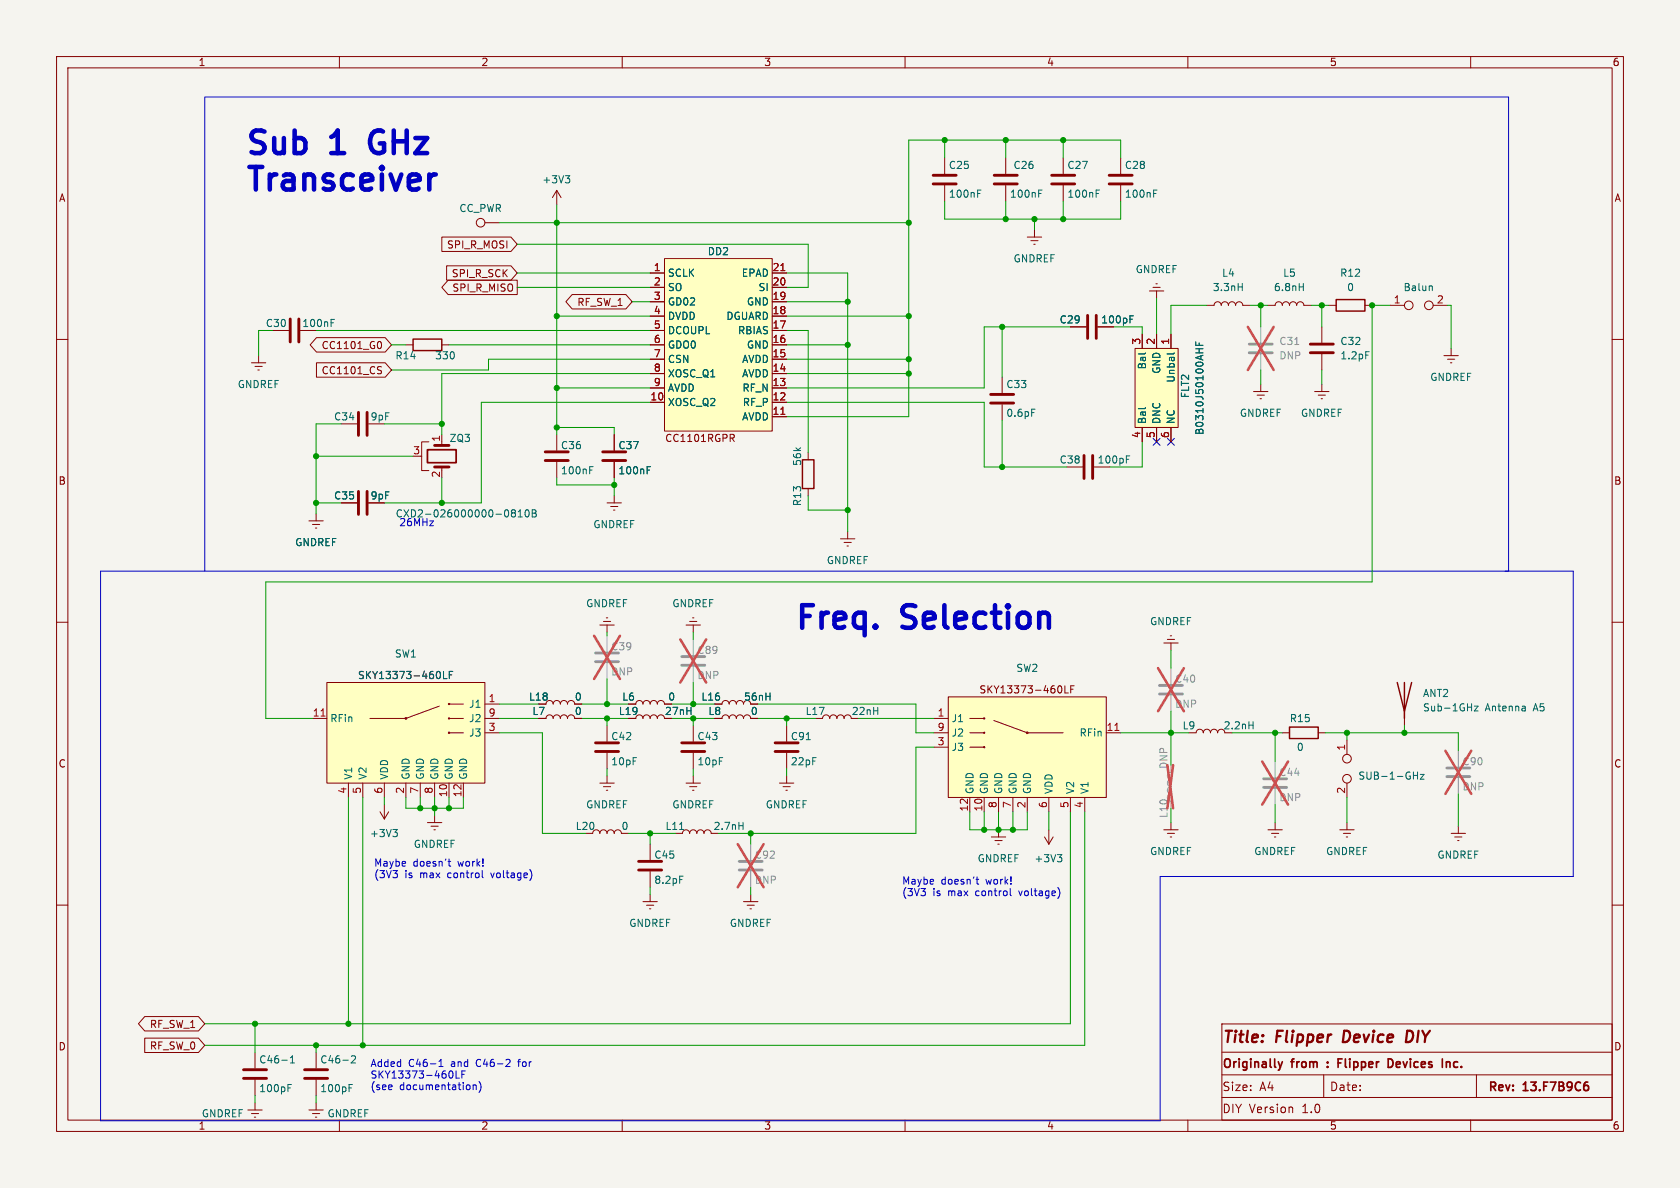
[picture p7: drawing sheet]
<svg xmlns="http://www.w3.org/2000/svg" width="297mm" height="210mm" viewBox="0 0 297 210" stroke-linecap="round" stroke-linejoin="round" font-family="sans-serif">
<path d="M0 0h297v210h-297z" fill="#f5f4ef" stroke="#f5f4ef" stroke-width=".18"/>
<g fill="none" stroke="#840000" stroke-width=".18">
<path d="M10 10h277v190h-277zM12 12h273v186h-273zM60 10v2M110 10v2M160 10v2M210 10v2M260 10v2M167 27.9v2.8M167 32.8v2.8M10 60h2M285 60h2M142.9 80v1.3"/>
<path d="M142.9 86.4v1.2M148.6 95.3h2.5M149.2 95.9h1.3M149.7 96.5h.3M149.9 94v1.3M10 110h2M285 110h2M106 138.4h2.6M106.7 139.1h1.2M107.2 139.7h.2M107.3 128.3v2.8M107.3 133.1v2.8"/>
<path d="M107.3 137.2v1.2M137.8 138.4h2.5M138.4 139.1h1.3M138.9 139.7h.3M139.1 137.2v1.2M10 160h2M67.2 143.5l.7 1.3M67.9 142.2v2.6M68.7 143.5l-.8 1.3M104.8 147.3a.64 .64 0 0 1 .6-.6 .64 .64 0 0 1 .6 .6 .64 .64 0 0 1 .7-.6 .64 .64 0 0 1 .6 .6 .64 .64 0 0 1 .6-.6 .64 .64 0 0 1 .7 .6 .64 .64 0 0 1 .6-.6 .64 .64 0 0 1 .7 .6M113.7 159.4h2.5M114.9 149.2v2.8"/>
<path d="M114.9 154.1v2.7M114.9 158.1v1.3M175.3 148h2.5M175.9 148.6h1.3M176.4 149.2h.3M176.5 146.7v1.3M184.7 148l.7 1.2M185.4 146.7v2.5M186.2 148l-.8 1.2M285 160h2M114.3 160h1.3M114.8 160.7h.3"/>
<path d="M60 198v2M110 198v2M160 198v2M210 198v2M216 181h69v17h-69zM216 186h69M216 190h69M216 194h69M228.5 195.8v.9M234 190v4M260 198v2M261 190v4"/>
</g>
<path d="M226 187.7l.3 1M226.3 188.7l-.1 .3M226.7 187.7l-.4 1M234.7 188.5v.2M234.7 187.8v.1M236.6 187.9h.5M237.3 187.2h-.7v1.5M245.4 187.2a.76 .76 0 0 1 .9 .7 .76 .76 0 0 1-.9 .8M255.8 187.8h.5v.9M280.7 191.9l.1 .2-.1 .6" fill="none" stroke="#840000" stroke-width=".3"/>
<path d="M237.6 182.2l-.2 2h.5M249.5 182.3l-.7-.1-.3 2h.5l.5-.3" fill="none" stroke="#840000" stroke-width=".4"/>
<path d="M172.8 34.2h.5M172.8 33.6h.6M69.5 146.6h.7l-.4 .5M70 147.1l.2 .3v.3l-.2 .2M120.2 154.9h.6M186.9 151.1h.8l-.4 .5M187.5 151.6l.2 .2v.3l-.2 .2" fill="none" stroke="#006464" stroke-width=".18"/>
<path d="M165 32.5h4M165 31h4M105.3 132.8h4M105.3 131.3h4M112.9 153.8h4.1M112.9 152.3h4.1" fill="none" stroke="#840000" stroke-width=".51"/>
<path d="M141.9 81.3h2v5.1h-2z" fill="none" stroke="#840000" stroke-width=".25"/>
<path d="M57.8 120.7h27.9v17.7h-27.9z" fill="#ffffc2"/>
<g fill="none" stroke="#840000" stroke-width=".18">
<path d="M77.8 118.9v.8M78.4 118.7v1.3h.6M79.4 119.3h.5M80 118.7h-.6v1.3M55.2 127h2.6M57.8 120.7h27.9v17.7h-27.9zM61.6 138.4v2.6M64.1 138.4v2.6M67.9 138.4v2.6M71.8 138.4v2.6M74.3 138.4v2.6M76.8 138.4v2.6"/>
<path d="M77.7 124.8l-5.9 2.2h-6.4M79.4 127h2.5M79.4 129.5h2.5M79.4 124.5h2.5M79.4 138.4v2.6M81.9 138.4v2.6M85.7 127h2.6M85.7 129.5h2.6M85.7 124.5h2.6M139.1 128.3v2.8M139.1 133.1v2.8M145.4 127a.64 .64 0 0 1 .6-.6 .64 .64 0 0 1 .7 .6 .64 .64 0 0 1 .6-.6 .64 .64 0 0 1 .7 .6 .64 .64 0 0 1 .6-.6 .64 .64 0 0 1 .6 .6 .64 .64 0 0 1 .7-.6 .64 .64 0 0 1 .6 .6"/>
<circle cx="71.8" cy="127" r=".16"/>
<circle cx="79.4" cy="129.5" r=".12"/>
<circle cx="79.4" cy="124.5" r=".12"/>
<circle cx="79.4" cy="127" r=".11"/>
</g>
<path d="M56.8 126.6h.7" fill="none" stroke="#a90000" stroke-width=".18"/>
<path d="M77.8 118.9v.8M78.4 118.7v1.3h.6M79.4 119.3h.5M80 118.7h-.6v1.3M142.5 130.8h.8" fill="none" stroke="#006464" stroke-width=".18"/>
<path d="M137 132.8h4.1M137 131.3h4.1" fill="none" stroke="#840000" stroke-width=".51"/>
<path d="M167.6 123.2h28v17.8h-28z" fill="#ffffc2"/>
<g fill="none" stroke="#840000" stroke-width=".18">
<path d="M98.4 33.7l-.7 1.2M98.4 33.7v2.5M98.4 33.7l.8 1.2M177.8 27.9v2.8M177.8 32.8v2.8M188 27.9v2.8M188 32.8v2.8M198.1 27.9v2.8M198.1 32.8v2.8M181.6 41.9h2.5M182.2 42.5h1.3M182.8 43.2h.2"/>
<path d="M182.9 40.6v1.3M189.2 57.8h2.8M194.1 57.8h2.7M203.2 51.4h2.5M203.8 50.8h1.3M204.3 50.2h.3M204.5 51.4v1.3M213.4 54h1.2a.64 .64 0 0 1 .7-.7 .64 .64 0 0 1 .6 .7 .64 .64 0 0 1 .6-.7 .64 .64 0 0 1 .7 .7 .64 .64 0 0 1 .6-.7 .64 .64 0 0 1 .6 .7 .64 .64 0 0 1 .7-.7 .64 .64 0 0 1 .6 .7h1.3M233.7 57.8v2.8M44.4 64.1h2.6M45.1 64.8h1.3M45.6 65.4h.2"/>
<path d="M45.7 62.9v1.2M60.3 74.9h2.8M75.8 78.1h-1.3v5.1h1.3M78.1 76.8v1.9M98.4 76.8v2.8M108.6 76.8v2.8M177.2 66.7v2.8M177.2 71.5v2.8M221.6 69.2h2.6M222.2 69.9h1.3M222.8 70.5h.2M222.9 67.9v1.3"/>
<path d="M232.4 69.2h2.5M233 69.9h1.3M233.6 70.5h.2M233.7 62.6v2.8M233.7 67.9v1.3M54.6 92.1h2.5M55.2 92.7h1.3M55.8 93.3h.2M55.9 90.8v1.3M60.3 88.9h2.8M74.3 80.6h.2M78.1 82.6v.6"/>
<path d="M98.4 81.7v2.8M107.3 88.9h2.6M107.9 89.5h1.3M108.5 90.2h.2M108.6 81.7v2.8M108.6 87.6v1.3M106 110.5h2.6M106.7 109.9h1.2M107.2 109.2h.2M107.3 110.5v1.3M121.3 110.5h2.5M121.9 109.9h1.3"/>
<path d="M122.4 109.2h.3M122.6 110.5v1.3M96.5 127a.64 .64 0 0 1 .7-.6 .64 .64 0 0 1 .6 .6 .64 .64 0 0 1 .6-.6 .64 .64 0 0 1 .7 .6 .64 .64 0 0 1 .6-.6 .64 .64 0 0 1 .6 .6 .64 .64 0 0 1 .7-.6 .64 .64 0 0 1 .6 .6M96.5 124.5a.64 .64 0 0 1 .7-.7 .64 .64 0 0 1 .6 .7 .64 .64 0 0 1 .6-.7 .64 .64 0 0 1 .7 .7 .64 .64 0 0 1 .6-.7 .64 .64 0 0 1 .6 .7 .64 .64 0 0 1 .7-.7 .64 .64 0 0 1 .6 .7M112.4 124.5a.64 .64 0 0 1 .6-.7 .64 .64 0 0 1 .7 .7 .64 .64 0 0 1 .6-.7 .64 .64 0 0 1 .6 .7 .64 .64 0 0 1 .7-.7 .64 .64 0 0 1 .6 .7 .64 .64 0 0 1 .6-.7 .64 .64 0 0 1 .7 .7h1.2M112.4 127a.64 .64 0 0 1 .6-.6 .64 .64 0 0 1 .7 .6 .64 .64 0 0 1 .6-.6 .64 .64 0 0 1 .6 .6 .64 .64 0 0 1 .7-.6 .64 .64 0 0 1 .6 .6 .64 .64 0 0 1 .6-.6 .64 .64 0 0 1 .7 .6M121.3 138.4h2.5M121.9 139.1h1.3M122.4 139.7h.3M122.6 128.3v2.8M122.6 133.1v2.8M122.6 137.2v1.2"/>
<path d="M126.4 124.5h1.2a.64 .64 0 0 1 .7-.7 .64 .64 0 0 1 .6 .7 .64 .64 0 0 1 .6-.7 .64 .64 0 0 1 .7 .7 .64 .64 0 0 1 .6-.7 .64 .64 0 0 1 .6 .7M127.6 127a.64 .64 0 0 1 .7-.6 .64 .64 0 0 1 .6 .6 .64 .64 0 0 1 .6-.6 .64 .64 0 0 1 .7 .6 .64 .64 0 0 1 .6-.6 .64 .64 0 0 1 .6 .6 .64 .64 0 0 1 .7-.6 .64 .64 0 0 1 .6 .6M165.1 129.5h2.5M165.1 132.1h2.5M165.1 127h2.5M167.6 123.2h28v17.8h-28zM171.4 129.5h2.6M171.4 132.1h2.6M171.4 127h2.6M175.7 127.4l5.9 2.1h6.4M187.7 121.5v.8M188.3 121.2v1.3h.6"/>
<path d="M189.3 121.8h.4M189.9 121.2h-.6v1.3M195.6 129.5h2.5M75.6 145.4h2.5M76.2 146.1h1.3M76.7 146.7h.3M76.8 144.1v1.3M120.6 147.3a.64 .64 0 0 1 .7-.6 .64 .64 0 0 1 .6 .6 .64 .64 0 0 1 .7-.6 .64 .64 0 0 1 .6 .6 .64 .64 0 0 1 .6-.6 .64 .64 0 0 1 .7 .6 .64 .64 0 0 1 .6-.6 .64 .64 0 0 1 .6 .6M131.4 159.4h2.6M132.7 158.1v1.3M171.4 141v2.5M174 141v2.5"/>
<path d="M176.5 141v2.5M179.1 141v2.5M181.6 141v2.5M185.4 141v2.5M189.2 141v2.5M191.8 141v2.5M205.7 146.7h2.6M206.4 147.3h1.2M206.9 148h.2M207 145.4v1.3M132.1 160h1.2M132.6 160.7h.2"/>
<path d="M43.8 196.2h2.6M44.4 196.9h1.3M45 197.5h.2M45.1 186.1v2.7M45.1 190.9v2.8M45.1 194.9v1.3M54.6 196.2h2.5M55.2 196.9h1.3M55.8 197.5h.2M55.9 186.1v2.7M55.9 190.9v2.8M55.9 194.9v1.3"/>
<circle cx="174" cy="127" r=".12"/>
<circle cx="174" cy="132.1" r=".12"/>
<circle cx="174" cy="129.5" r=".11"/>
<circle cx="181.6" cy="129.5" r=".16"/>
</g>
<path d="M197.1 129.1h.7" fill="none" stroke="#a90000" stroke-width=".18"/>
<g fill="none" stroke="#840000" stroke-width=".51">
<path d="M175.8 32.5h4M175.8 31h4M185.9 32.5h4.1M185.9 31h4.1M196.1 32.5h4.1M196.1 31h4.1M192.3 55.8v4M193.8 55.8v4M63.4 72.9v4.1M64.9 72.9v4.1M76.8 78.7h2.6M96.4 79.9h4.1"/>
<path d="M106.6 79.9h4M175.1 71.2h4.1M175.1 69.7h4.1M231.6 62.4h4.1M231.6 60.8h4.1M63.4 86.9v4M64.9 86.9v4M76.8 82.6h2.6M96.4 81.4h4.1M106.6 81.4h4M120.5 132.8h4.1M120.5 131.3h4.1"/>
<path d="M43.1 190.6h4M43.1 189.1h4M53.8 190.6h4.1M53.8 189.1h4.1"/>
</g>
<g fill="none" stroke="#006464" stroke-width=".18">
<path d="M99.9 31.1h.8l-.4 .4M100.5 31.5l.2 .3v.3l-.2 .2M183.6 34.2h.4M183.6 33.6h.6M193.8 34.2h.4M193.8 33.6h.6M203.9 34.2h.5M203.9 33.6h.7M199.8 56.4h.4M199.8 55.8h.6M218.9 50.7h.7M219.6 50.1v1.3"/>
<path d="M182.4 72.3h.6M241.4 62.2h.6M90.6 90.7l-.2-.3 .2-.3h.3l.2 .3-.2 .3M90.6 90.7l-.2 .2 .1 .4 .1 .1 .4-.1 .1-.2v-.2l-.2-.2M90.6 90.7h.3M91.6 91.4h.7M91.6 90.5l.4-.4v1.3M92.9 90.2l.2-.1a.68 .68 0 0 1 .5 .6 .68 .68 0 0 1-.5 .7l-.2-.1-.1-.4zM94.1 90.1h.4l.3 .3-.3 .3 .3 .1v.3l-.2 .3h-.5zM94.1 90.7h.4M104.3 83.1h.4M104.3 82.5h.6"/>
<path d="M114.4 83.1h.4M114.4 82.5h.6M120.1 146.6h.8M130.6 146h.8M131.4 145.4v1.2M50.9 192.3h.4M50.9 191.7h.6M51.3 187.9h.8M51.3 187l.4-.4v1.3M61.7 192.3h.4M61.7 191.7h.6M62.1 186.8l.5-.2 .3 .4-.8 .9h.8"/>
</g>
<path d="M220.9 62.4h4M220.9 60.8h4M105.3 117h4M105.3 115.4h4M120.5 117.6h4.1M120.5 116.1h4.1M130.7 153.8h4M130.7 152.3h4" fill="none" stroke="#9c9b98" stroke-width=".51"/>
<path d="M222.9 57.8v2.8M222.9 62.6v2.8M107.3 112.4v2.8M107.3 117.2v2.8M122.6 113v2.8M122.6 117.9v2.8M132.7 149.2v2.8M132.7 154.1v2.7" fill="none" stroke="#9c9b98" stroke-width=".18"/>
<path d="M228.9 60.9h.7" fill="none" stroke="#939391" stroke-width=".18"/>
<path d="M220.6 57.8l4.6 7.6M225.2 57.8l-4.6 7.6M105 112.4l4.6 7.6M109.6 112.4l-4.6 7.6M120.3 113l4.5 7.7M124.8 113l-4.5 7.7M130.4 149.2l4.6 7.6M135 149.2l-4.6 7.6" fill="none" stroke="#e65255" stroke-width=".46"/>
<path d="M75.6 79.5h5v2.3h-5z" fill="none" stroke="#840000" stroke-width=".3"/>
<path d="M117.5 45.7h19v30.5h-19z" fill="#ffffc2"/>
<g fill="none" stroke="#840000" stroke-width=".18">
<path d="M48.3 58.4h2.8M114.9 48.3h2.6M114.9 58.4h2.6M114.9 55.9h2.6M114.9 53.3h2.6M114.9 50.8h2.6M117.5 45.7h19v30.5h-19zM136.5 48.3h2.6M136.5 58.4h2.6M136.5 55.9h2.6M136.5 53.3h2.6M136.5 50.8h2.6"/>
<path d="M224.2 54h1.2a.64 .64 0 0 1 .7-.7 .64 .64 0 0 1 .6 .7 .64 .64 0 0 1 .6-.7 .64 .64 0 0 1 .7 .7 .64 .64 0 0 1 .6-.7 .64 .64 0 0 1 .6 .7 .64 .64 0 0 1 .7-.7 .64 .64 0 0 1 .6 .7h1.3M234.9 54h1.3M241.3 54h1.3M245.7 54h2.6M253.4 54h2.5M114.9 71.1h2.6M114.9 68.6h2.6M114.9 66h2.6M114.9 63.5h2.6M114.9 61h2.6M129.4 77.4l.4 .6M129.6 76.8l.2 .2v.3l-.2 .1"/>
<path d="M136.5 71.1h2.6M136.5 73.7h2.6M136.5 68.6h2.6M136.5 66h2.6M136.5 63.5h2.6M136.5 61h2.6M255.3 62.9h2.5M255.9 63.5h1.3M256.4 64.1h.3M256.5 61.6v1.3M205.7 113.7h2.6M206.4 113h1.2"/>
<path d="M206.9 112.4h.2M207 113.7v1.2M226.7 129.5h1.3M233 129.5h1.3M248.3 125.7v2.6M224.2 146.7h2.5M224.8 147.3h1.3M225.3 148h.3M225.4 145.4v1.3M236.9 146.7h2.5M237.5 147.3h1.3M238 148h.3"/>
<path d="M238.1 145.4v1.3M256.5 147.3h2.6M257.2 148h1.2M257.7 148.6h.2M257.8 146.1v1.2"/>
<circle cx="249" cy="54" r=".76"/>
<circle cx="252.6" cy="54" r=".76"/>
</g>
<path d="M138 47.8h.8M138 73.2h.8" fill="none" stroke="#a90000" stroke-width=".18"/>
<path d="M223.4 139.2h4.1M223.4 137.7h4.1M255.8 137.3h4M255.8 135.8h4" fill="none" stroke="#9c9b98" stroke-width=".51"/>
<path d="M225.4 134.6v2.8M225.4 139.4v2.8M257.8 132.7v2.8M257.8 137.5v2.8" fill="none" stroke="#9c9b98" stroke-width=".18"/>
<path d="M223.1 134.6l4.6 7.6M227.7 134.6l-4.6 7.6M255.5 132.7l4.6 7.6M260.1 132.7l-4.6 7.6" fill="none" stroke="#e65255" stroke-width=".46"/>
<path d="M236.2 53h5.1v2h-5.1zM228 128.5h5v2.1h-5zM247 120.7l1.3 5 1.3-5M248.3 120.7v6.3" fill="none" stroke="#840000" stroke-width=".25"/>
<path d="M58.5 57.1h.5M58.5 56.5h.6M229.7 50.7h.7M230.4 50.1v1.3M253 50.5l.2 .2v.7M260.6 124.8h.7l-.7 .9h.7" fill="none" stroke="#006464" stroke-width=".18"/>
<path d="M51.3 56.4v4.1M52.8 56.4v4.1" fill="none" stroke="#840000" stroke-width=".51"/>
<path d="M200.7 61.6h7.6v14h-7.6z" fill="#ffffc2"/>
<g fill="none" stroke="#840000" stroke-width=".18">
<path d="M85.7 39.4h2.6M55.9 59.7h12.2l1.1 1.3-1.1 1.2h-12.2l-1.1-1.2zM78.1 41.9h12.2l1.1 1.3-1.1 1.3h-12.2zM79 47h11.3l1.1 1.3-1.1 1.2h-11.3zM79.2 49.5h12.2v2.6h-12.2l-1.1-1.3zM101.2 52.1h9.4l1.2 1.2-1.2 1.3h-9.4l-1.2-1.3zM114.9 48.3h2.6M114.9 58.4h2.6M114.9 55.9h2.6M114.9 53.3h2.6M114.9 50.8h2.6M136.5 48.3h2.6"/>
<path d="M136.5 58.4h2.6M136.5 55.9h2.6M136.5 53.3h2.6M136.5 50.8h2.6M189.2 57.8h2.8M194.1 57.8h2.7M201.9 59.1v2.5M204.5 59.1v2.5M207 59.1v2.5M55.9 64.1h12.2l1.1 1.3-1.1 1.3h-12.2zM67 64.8l.4 .1M67 60.4a.68 .68 0 0 1 .5 .6 .68 .68 0 0 1-.5 .6"/>
<path d="M67.2 65.5l.2 .2-.2 .4M71.8 61h1.2M78.1 61h1.3M108.6 76.8v2.8M114.9 61h2.6M114.9 71.1h2.6M114.9 68.6h2.6M114.9 66h2.6M114.9 63.5h2.6M136.5 61h2.6M136.5 71.1h2.6M136.5 73.7h2.6"/>
<path d="M136.5 68.6h2.6M136.5 66h2.6M136.5 63.5h2.6M200.7 61.6h7.6v14h-7.6zM201.9 75.6v2.5M204.5 75.6v2.5M207 75.6v2.5M60.3 88.9h2.8M108.6 81.7v2.8M188.6 82.6h2.8M193.4 82.6h2.8M117.5 124.5h1.2"/>
<path d="M126.4 124.5h1.2M211.5 129.5a.64 .64 0 0 1 .6-.6 .64 .64 0 0 1 .6 .6 .64 .64 0 0 1 .7-.6 .64 .64 0 0 1 .6 .6 .64 .64 0 0 1 .6-.6 .64 .64 0 0 1 .7 .6 .64 .64 0 0 1 .6-.6 .64 .64 0 0 1 .6 .6M238.1 130.8v2.6M238.1 138.4v2.6M25.6 179.7h9.5l1.1 1.3-1.1 1.2h-9.5l-1.1-1.2zM25.6 183.5h9.5l1.1 1.3-1.1 1.3h-9.5z"/>
<circle cx="85" cy="39.4" r=".76"/>
<circle cx="238.1" cy="134.1" r=".76"/>
<circle cx="238.1" cy="137.7" r=".76"/>
</g>
<g fill="none" stroke="#006464" stroke-width=".18">
<path d="M199.8 56.4h.4M199.8 55.8h.6M207.6 62.4l-.2 .2h-1.1M211.4 61.7h1.3M211.4 60.4v.7h1.3M212 60.6v.5M212 61.7v.7M114.4 83.1h.4M114.4 82.5h.6M199.1 81.2h.5M199.1 80.6h.6M220.8 128.2h.7"/>
<path d="M221.5 127.6v1.2M249.9 137.1h.7M250.6 136.5v1.2M251.1 136.9h.7l-.7 .8h.7"/>
</g>
<path d="M191.6 80.5v4.1M193.2 80.5v4.1" fill="none" stroke="#840000" stroke-width=".51"/>
<path d="M205 122.7h4M205 121.2h4" fill="none" stroke="#9c9b98" stroke-width=".51"/>
<path d="M207 118.1v2.8M207 135.3v1.2a.63 .63 0 0 0-.6 .7 .63 .63 0 0 0 .6 .6 .63 .63 0 0 0-.6 .6 .63 .63 0 0 0 .6 .7 .63 .63 0 0 0-.6 .6 .63 .63 0 0 0 .6 .6 .63 .63 0 0 0-.6 .7 .63 .63 0 0 0 .6 .6M207 122.9v2.8" fill="none" stroke="#9c9b98" stroke-width=".18"/>
<path d="M204.7 118.1l4.6 7.6M209.3 118.1l-4.6 7.6M206.4 135.3l1 7.6M207.4 135.3l-1 7.6" fill="none" stroke="#e65255" stroke-width=".46"/>
<path d="M73 59.9h5.1v2.1h-5.1z" fill="none" stroke="#840000" stroke-width=".25"/>
<g fill="none" stroke="#0000c2" stroke-width=".18">
<path d="M36.2 17.1h230.5v83.9h-230.5zM36.2 101h-18.4v97.1h187.3v-43.2h73v-53.9h-12M79.2 152.3h.5M79.4 151.8v1.1l.3 .2M85.3 153.9v1.1l.1 .2M172.5 155.4h.5M172.7 155v1.1l.3 .2M178.6 157.1v1.1l.2 .1M77.6 188.5h.7M77.6 187.6l.4-.3v1.2M80 189.6v.7M80.6 189.3v1.3h.6"/>
<path d="M81.7 189.9h.4M81.7 189.3v1.3M83.6 191.8v.8M83.6 191.9l.2-.1h.3l.1 .8M84.7 191.2a1.46 1.46 0 0 1 0 1.9M89.6 187.3h.5l.1 .3-.8 .9h.8"/>
</g>
<path d="M65.8 23.6a2.78 2.78 0 0 0 0 2.9M77 30.8h-.3l-.4 .2" fill="none" stroke="#0000c2" stroke-width=".8"/>
<g fill="none" stroke="#009600" stroke-width=".18">
<path d="M88.3 39.4h72.4M98.4 36.2v40.6M167 35.6v3.1h31.1v-3.1M167 24.8v3.1M177.8 24.8v3.1M177.8 35.6v3.1M182.9 38.7v1.9M188 24.8v3.1M188 35.6v3.1M198.1 27.9v-3.1h-37.4v48.9h-21.6M48.3 58.4h-2.6v4.5M55.9 58.4h59"/>
<path d="M91.4 43.2h51.5v7.6h-3.8M91.4 48.3h23.5M91.4 50.8h23.5M98.4 55.9h16.5M111.8 53.3h3.1M139.1 55.9h21.6M139.1 48.3h10.8v45.7M139.1 58.4h3.8v21.6M139.1 53.3h10.8M177.2 57.8v8.9M189.2 57.8h-15.2v10.8h-34.9M196.8 57.8h5.1v1.3"/>
<path d="M204.5 52.7v6.4M213.4 54h-6.4v5.1M221 54h3.2M222.9 54v3.8M231.8 54h3.1M233.7 54v3.8M245.7 54h-3.1v48.9h-195.6v24.1h8.2M255.9 54h.6v7.6M60.3 74.9h-4.4v15.9M67.9 74.9h10.2M69.2 61h2.6M79.4 61h35.5"/>
<path d="M98.4 75.6h10.2v1.2M98.4 68.6h16.5M114.9 71.1h-29.8v17.8h-17.2M114.9 66h-36.8v10.8M114.9 63.5h-28.5v1.9h-17.2M139.1 71.1h34.9v11.5h14.6M139.1 61h10.8M139.1 66h21.6M139.1 63.5h21.6M177.2 74.3v8.3M201.9 78.1v4.5h-5.7M222.9 65.4v2.5"/>
<path d="M233.7 65.4v2.5M55.9 88.9h4.4M55.9 80.6h17.1M78.1 84.5v4.4M98.4 84.5v1.2h10.2M108.6 84.5v3.1M142.9 87.6v2.6h7M107.3 111.8v.6M122.6 111.8v1.2M207 114.9v3.2M88.3 129.5h7.6v17.8h7.6M88.3 127h6.9"/>
<path d="M88.3 124.5h6.9M102.9 127h8.2M102.9 124.5h8.2M107.3 120v4.5M107.3 127v1.3M107.3 135.9v1.3M118.7 127h7.7M118.7 124.5h7.7M122.6 120.7v3.8M122.6 127v1.3M122.6 135.9v1.3M134 127h10.1"/>
<path d="M134 124.5h27.9v5h3.2M139.1 127v1.3M139.1 135.9v1.3M151.8 127h13.3M165.1 132.1h-3.2v15.2h-34.9M198.1 129.5h12.1M207 125.7v9.6M217.8 129.5h8.9M225.4 129.5v5.1M234.3 129.5h23.5v3.2M238.1 129.5v1.3M248.3 128.3v1.2"/>
<path d="M61.6 141v40M64.1 141v43.8M67.9 141v1.2M71.8 141v1.9h10.1v-1.9M74.3 141v1.9M76.8 141v3.1M79.4 141v1.9M111.1 147.3h8.3M114.9 147.3v1.9M114.9 156.8v1.3M132.7 147.3v1.9M132.7 156.8v1.3"/>
<path d="M171.4 143.5v3.2h10.2v-3.2M174 143.5v3.2M176.5 143.5v3.2M179.1 143.5v3.2M185.4 143.5v3.2M189.2 143.5v37.5h-153M191.8 143.5v41.3h-155.6M207 142.9v2.5M225.4 142.2v3.2M238.1 141v4.4M257.8 140.3v5.8M45.1 181v5.1"/>
<path d="M45.1 193.7v1.2M55.9 184.8v1.3M55.9 193.7v1.2"/>
</g>
<path d="M203.9 77.5l1.2 1.2M205.1 77.5l-1.2 1.2M206.4 77.5l1.2 1.2M207.6 77.5l-1.2 1.2" fill="none" stroke="#000084" stroke-width=".18"/>
<path d="M138 47.8h.8M138 73.2h.8" fill="none" stroke="#a90000" stroke-width=".18"/>
<g fill="#009600" stroke="#009600" stroke-width=".18">
<circle cx="98.4" cy="39.4" r=".46"/>
<circle cx="98.4" cy="55.9" r=".46"/>
<circle cx="98.4" cy="75.6" r=".46"/>
<circle cx="108.6" cy="85.7" r=".46"/>
<circle cx="74.3" cy="142.9" r=".46"/>
<circle cx="64.1" cy="184.8" r=".46"/>
<circle cx="61.6" cy="181" r=".46"/>
<circle cx="55.9" cy="184.8" r=".46"/>
<circle cx="76.8" cy="142.9" r=".46"/>
<circle cx="114.9" cy="147.3" r=".46"/>
<circle cx="45.1" cy="181" r=".46"/>
<circle cx="107.3" cy="127" r=".46"/>
<circle cx="79.4" cy="142.9" r=".46"/>
<circle cx="107.3" cy="124.5" r=".46"/>
<circle cx="149.9" cy="90.2" r=".46"/>
<circle cx="149.9" cy="61" r=".46"/>
<circle cx="78.1" cy="74.9" r=".46"/>
<circle cx="55.9" cy="80.6" r=".46"/>
<circle cx="55.9" cy="88.9" r=".46"/>
<circle cx="78.1" cy="88.9" r=".46"/>
<circle cx="98.4" cy="68.6" r=".46"/>
<circle cx="122.6" cy="124.5" r=".46"/>
<circle cx="122.6" cy="127" r=".46"/>
<circle cx="177.2" cy="82.6" r=".46"/>
<circle cx="160.7" cy="39.4" r=".46"/>
<circle cx="167" cy="24.8" r=".46"/>
<circle cx="160.7" cy="55.9" r=".46"/>
<circle cx="149.9" cy="53.3" r=".46"/>
<circle cx="160.7" cy="63.5" r=".46"/>
<circle cx="160.7" cy="66" r=".46"/>
<circle cx="174" cy="146.7" r=".46"/>
<circle cx="132.7" cy="147.3" r=".46"/>
<circle cx="179.1" cy="146.7" r=".46"/>
<circle cx="176.5" cy="146.7" r=".46"/>
<circle cx="139.1" cy="127" r=".46"/>
<circle cx="177.2" cy="57.8" r=".46"/>
<circle cx="182.9" cy="38.7" r=".46"/>
<circle cx="177.8" cy="38.7" r=".46"/>
<circle cx="188" cy="38.7" r=".46"/>
<circle cx="177.8" cy="24.8" r=".46"/>
<circle cx="188" cy="24.8" r=".46"/>
<circle cx="222.9" cy="54" r=".46"/>
<circle cx="207" cy="129.5" r=".46"/>
<circle cx="233.7" cy="54" r=".46"/>
<circle cx="242.6" cy="54" r=".46"/>
<circle cx="238.1" cy="129.5" r=".46"/>
<circle cx="248.3" cy="129.5" r=".46"/>
<circle cx="225.4" cy="129.5" r=".46"/>
</g>
<g font-size="5.6" fill="#0000c2">
<text x="43.2" y="27.6">Sub</text>
<text x="58.9" y="27.6">1</text>
<text x="67.3" y="27.6">GHz</text>
<text x="43.2" y="34">Transceiver</text>
<text x="140.3" y="111.5">Freq.</text>
<text x="159.8" y="111.5">Selection</text>
</g>
<g font-size="2.8" fill="#840000">
<text x="216" y="184.9">Title:</text>
<text x="225.7" y="184.9">Flipper</text>
<text x="238.3" y="184.9">Device</text>
<text x="250.2" y="184.9">DIY</text>
</g>
<g font-size="2.1" fill="#840000">
<text x="216" y="189.2">Originally</text>
<text x="228.5" y="189.2">from</text>
<text x="237.8" y="189.2">Flipper</text>
<text x="247.3" y="189.2">Devices</text>
<text x="257.4" y="189.2">Inc.</text>
<text x="216" y="193.1">Size:</text>
<text x="216" y="197">DIY Version</text>
<text x="222.7" y="193.1">A4</text>
<text x="230.2" y="197">1.0</text>
<text x="235" y="193.1">Date:</text>
<text x="263" y="193.3">Rev:</text>
<text x="269.4" y="193.3">13.F7B9C6</text>
</g>
<g font-size="1.8" fill="#840000">
<text x="35" y="11.9">1</text>
<text x="85" y="11.9">2</text>
<text x="135" y="11.9">3</text>
<text x="185" y="11.9">4</text>
<text x="235" y="11.9">5</text>
<text x="285" y="11.9">6</text>
<text x="10.3" y="35.9">A</text>
<text x="285.3" y="35.9">A</text>
<text x="78.9" y="44.1">SPI_R_MOSI</text>
<text x="79.8" y="49.2">SPI_R_SCK</text>
<text x="79.9" y="51.8">SPI_R_MISO</text>
<text x="102" y="54.3">RF_SW_1</text>
<text x="56.8" y="61.9">CC1101_G0</text>
<text x="56.8" y="66.4">CC1101_CS</text>
<text x="117.5" y="78.3">CC1101RGPR</text>
<text x="10.3" y="85.9">B</text>
<text x="65.4" y="88.5">9pF</text>
<text x="285.3" y="85.9">B</text>
<text x="93.4" y="124.1">L18</text>
<text x="101.5" y="124.1">0</text>
<text x="109.9" y="124.1">L6</text>
<text x="131.4" y="124.1">56nH</text>
<text x="173" y="122.8">SKY13373-460LF</text>
<text x="94" y="126.6">L7</text>
<text x="101.5" y="126.6">0</text>
<text x="109.3" y="126.6">L19</text>
<text x="117.5" y="126.6">27nH</text>
<text x="125.1" y="126.6">L8</text>
<text x="132.6" y="126.6">0</text>
<text x="10.3" y="135.9">C</text>
<text x="285.3" y="135.9">C</text>
<text x="10.3" y="185.9">D</text>
<text x="26.4" y="185.7">RF_SW_0</text>
<text x="26.4" y="181.9">RF_SW_1</text>
<text x="285.3" y="185.9">D</text>
<text x="35" y="199.9">1</text>
<text x="85" y="199.9">2</text>
<text x="135" y="199.9">3</text>
<text x="185" y="199.9">4</text>
<text x="235" y="199.9">5</text>
<text x="285" y="199.9">6</text>
</g>
<g font-size="1.8" fill="#006464">
<text x="95.8" y="32.6">+3V3</text>
<text x="167.6" y="35.2">100nF</text>
<text x="167.6" y="30.1">C25</text>
<text x="178.4" y="35.2">100nF</text>
<text x="179.1" y="30.1">C26</text>
<text x="188.6" y="35.2">100nF</text>
<text x="188.6" y="30.1">C27</text>
<text x="198.8" y="35.2">100nF</text>
<text x="198.8" y="30.1">C28</text>
<text x="81.1" y="37.7">CC_PWR</text>
<text x="125" y="45.3">DD2</text>
<text x="179.1" y="46.6">GNDREF</text>
<text x="118" y="49.1">SCLK</text>
<text x="118" y="51.7">SO</text>
<text x="131" y="49.1">EPAD</text>
<text x="134" y="51.7">SI</text>
<text x="200.7" y="48.5">GNDREF</text>
<text x="214.3" y="51.7">3.3nH</text>
<text x="215.9" y="49.1">L4</text>
<text x="225.1" y="51.7">6.8nH</text>
<text x="226.7" y="49.1">L5</text>
<text x="236.8" y="49.1">R12</text>
<text x="238.1" y="51.7">0</text>
<text x="248" y="51.7">Balun</text>
<text x="46.9" y="58">C30</text>
<text x="53.3" y="58">100nF</text>
<text x="118" y="54.2">GD02</text>
<text x="118" y="56.7">DVDD</text>
<text x="118" y="59.3">DCOUPL</text>
<text x="128.3" y="56.7">DGUARD</text>
<text x="130.4" y="59.3">RBIAS</text>
<text x="131.9" y="54.2">GND</text>
<text x="187.2" y="57.4">C29</text>
<text x="194.6" y="57.4">100pF</text>
<text x="69.8" y="63.7">R14</text>
<text x="76.8" y="63.7">330</text>
<text x="118" y="61.8">GDO0</text>
<text x="118" y="64.4">CSN</text>
<text x="131.1" y="64.4">AVDD</text>
<text x="131.9" y="61.8">GND</text>
<text x="202.8" y="65.4" transform="rotate(-90 202.8 65.4)">Bal</text>
<text x="236.9" y="61.2">C32</text>
<text x="236.9" y="63.7">1.2pF</text>
<text x="41.9" y="68.8">GNDREF</text>
<text x="118" y="72">XOSC_Q2</text>
<text x="118" y="66.9">XOSC_Q1</text>
<text x="118" y="69.4">AVDD</text>
<text x="131.1" y="66.9">AVDD</text>
<text x="131.2" y="69.4">RF_N</text>
<text x="131.2" y="72">RF_P</text>
<text x="177.8" y="68.8">C33</text>
<text x="205.3" y="66.2" transform="rotate(-90 205.3 66.2)">GND</text>
<text x="207.9" y="67.7" transform="rotate(-90 207.9 67.7)">Unbal</text>
<text x="210.4" y="70.5" transform="rotate(-90 210.4 70.5)">FLT2</text>
<text x="252.7" y="67.5">GNDREF</text>
<text x="59" y="74.5">C34</text>
<text x="65.4" y="74.5">9pF</text>
<text x="131.1" y="74.5">AVDD</text>
<text x="177.8" y="73.9">0.6pF</text>
<text x="202.8" y="75.1" transform="rotate(-90 202.8 75.1)">Bal</text>
<text x="205.3" y="75.1" transform="rotate(-90 205.3 75.1)">DNC</text>
<text x="207.9" y="75.1" transform="rotate(-90 207.9 75.1)">NC</text>
<text x="213" y="77" transform="rotate(-90 213 77)">B0310J50100AHF</text>
<text x="219.1" y="73.9">GNDREF</text>
<text x="229.9" y="73.9">GNDREF</text>
<text x="79.4" y="78.3">ZQ3</text>
<text x="99.1" y="79.6">C36</text>
<text x="109.2" y="79.6">C37</text>
<text x="141.8" y="82.5" transform="rotate(-90 141.8 82.5)">56k</text>
<text x="187.2" y="82.1">C38</text>
<text x="193.9" y="82.1">100pF</text>
<text x="59" y="88.5">C35</text>
<text x="99.1" y="84">100nF</text>
<text x="109.2" y="84">100nF</text>
<text x="141.8" y="89.6" transform="rotate(-90 141.8 89.6)">R13</text>
<text x="69.9" y="91.7">CXD2-026000000-0810B</text>
<text x="104.8" y="93.6">GNDREF</text>
<text x="52.1" y="96.7">GNDREF</text>
<text x="146.1" y="99.9">GNDREF</text>
<text x="103.5" y="107.5">GNDREF</text>
<text x="118.8" y="107.5">GNDREF</text>
<text x="203.2" y="110.7">GNDREF</text>
<text x="69.7" y="116.4">SW1</text>
<text x="179.6" y="119">SW2</text>
<text x="63.2" y="120.3">SKY13373-460LF</text>
<text x="82.8" y="125.3">J1</text>
<text x="118" y="124.1">0</text>
<text x="123.9" y="124.1">L16</text>
<text x="251.5" y="123.4">ANT2</text>
<text x="251.5" y="126">Sub-1GHz</text>
<text x="262.6" y="126">Antenna</text>
<text x="271.2" y="126">A5</text>
<text x="58.3" y="127.9">RFin</text>
<text x="82.8" y="130.4">J3</text>
<text x="82.8" y="127.9">J2</text>
<text x="108" y="131">C42</text>
<text x="123.2" y="131">C43</text>
<text x="139.7" y="131">C91</text>
<text x="142.3" y="126.6">L17</text>
<text x="150.5" y="126.6">22nH</text>
<text x="168.1" y="127.9">J1</text>
<text x="168.1" y="130.4">J2</text>
<text x="190.8" y="130.4">RFin</text>
<text x="209" y="129.1">L9</text>
<text x="216.2" y="129.1">2.2nH</text>
<text x="227.9" y="127.9">R15</text>
<text x="62.5" y="137.9" transform="rotate(-90 62.5 137.9)">V1</text>
<text x="65" y="137.9" transform="rotate(-90 65 137.9)">V2</text>
<text x="68.8" y="137.9" transform="rotate(-90 68.8 137.9)">VDD</text>
<text x="72.6" y="137.9" transform="rotate(-90 72.6 137.9)">GND</text>
<text x="75.2" y="137.9" transform="rotate(-90 75.2 137.9)">GND</text>
<text x="77.7" y="137.9" transform="rotate(-90 77.7 137.9)">GND</text>
<text x="80.2" y="137.9" transform="rotate(-90 80.2 137.9)">GND</text>
<text x="82.8" y="137.9" transform="rotate(-90 82.8 137.9)">GND</text>
<text x="108" y="135.5">10pF</text>
<text x="123.2" y="135.5">10pF</text>
<text x="139.7" y="135.5">22pF</text>
<text x="168.1" y="132.9">J3</text>
<text x="229.2" y="132.9">0</text>
<text x="103.5" y="143.1">GNDREF</text>
<text x="118.8" y="143.1">GNDREF</text>
<text x="135.3" y="143.1">GNDREF</text>
<text x="172.3" y="140.5" transform="rotate(-90 172.3 140.5)">GND</text>
<text x="174.9" y="140.5" transform="rotate(-90 174.9 140.5)">GND</text>
<text x="177.4" y="140.5" transform="rotate(-90 177.4 140.5)">GND</text>
<text x="179.9" y="140.5" transform="rotate(-90 179.9 140.5)">GND</text>
<text x="182.5" y="140.5" transform="rotate(-90 182.5 140.5)">GND</text>
<text x="186.3" y="140.5" transform="rotate(-90 186.3 140.5)">VDD</text>
<text x="190.1" y="140.5" transform="rotate(-90 190.1 140.5)">V2</text>
<text x="192.6" y="140.5" transform="rotate(-90 192.6 140.5)">V1</text>
<text x="240" y="138">SUB-1-GHz</text>
<text x="65.3" y="148.2">+3V3</text>
<text x="101.7" y="146.9">L20</text>
<text x="109.8" y="146.9">0</text>
<text x="117.6" y="146.9">L11</text>
<text x="126.1" y="146.9">2.7nH</text>
<text x="73" y="150.1">GNDREF</text>
<text x="115.6" y="152">C45</text>
<text x="172.7" y="152.6">GNDREF</text>
<text x="182.8" y="152.6">+3V3</text>
<text x="203.2" y="151.4">GNDREF</text>
<text x="221.6" y="151.4">GNDREF</text>
<text x="234.3" y="151.4">GNDREF</text>
<text x="254" y="152">GNDREF</text>
<text x="115.6" y="156.4">8.2pF</text>
<text x="111.1" y="164.1">GNDREF</text>
<text x="128.9" y="164.1">GNDREF</text>
<text x="45.7" y="188.2">C46-1</text>
<text x="56.5" y="188.2">C46-2</text>
<text x="35.6" y="197.7">GNDREF</text>
<text x="45.7" y="193.3">100pF</text>
<text x="56.5" y="193.3">100pF</text>
<text x="57.8" y="197.7">GNDREF</text>
</g>
<g font-size="1.8" fill="#a90000">
<text x="115.5" y="48">1</text>
<text x="115.5" y="50.5">2</text>
<text x="115.5" y="53.1">3</text>
<text x="136.5" y="53.1">19</text>
<text x="136.5" y="50.5">20</text>
<text x="136.5" y="48">21</text>
<text x="246.3" y="53.7">1</text>
<text x="253.9" y="53.7">2</text>
<text x="115.5" y="55.6">4</text>
<text x="115.5" y="58.2">5</text>
<text x="136.5" y="58.2">17</text>
<text x="136.5" y="55.6">18</text>
<text x="115.5" y="60.7">6</text>
<text x="115.5" y="63.2">7</text>
<text x="115.5" y="65.8">8</text>
<text x="136.5" y="65.8">14</text>
<text x="136.5" y="63.2">15</text>
<text x="136.5" y="60.7">16</text>
<text x="201.7" y="61" transform="rotate(-90 201.7 61)">3</text>
<text x="204.2" y="61" transform="rotate(-90 204.2 61)">2</text>
<text x="206.8" y="61" transform="rotate(-90 206.8 61)">1</text>
<text x="114.9" y="70.9">10</text>
<text x="115.5" y="68.3">9</text>
<text x="136.5" y="70.9">12</text>
<text x="136.5" y="68.3">13</text>
<text x="136.5" y="73.4">11</text>
<text x="201.7" y="77.5" transform="rotate(-90 201.7 77.5)">4</text>
<text x="204.2" y="77.5" transform="rotate(-90 204.2 77.5)">5</text>
<text x="206.8" y="77.5" transform="rotate(-90 206.8 77.5)">6</text>
<text x="73" y="80.4">3</text>
<text x="77.9" y="78.2" transform="rotate(-90 77.9 78.2)">1</text>
<text x="77.9" y="84.5" transform="rotate(-90 77.9 84.5)">2</text>
<text x="86.3" y="124.2">1</text>
<text x="55.2" y="126.7">11</text>
<text x="86.3" y="129.3">3</text>
<text x="86.3" y="126.7">9</text>
<text x="165.7" y="126.7">1</text>
<text x="165.7" y="131.8">3</text>
<text x="165.7" y="129.3">9</text>
<text x="195.5" y="129.3">11</text>
<text x="237.9" y="132.8" transform="rotate(-90 237.9 132.8)">1</text>
<text x="61.3" y="140.4" transform="rotate(-90 61.3 140.4)">4</text>
<text x="63.9" y="140.4" transform="rotate(-90 63.9 140.4)">5</text>
<text x="67.7" y="140.4" transform="rotate(-90 67.7 140.4)">6</text>
<text x="71.5" y="140.4" transform="rotate(-90 71.5 140.4)">2</text>
<text x="74" y="140.4" transform="rotate(-90 74 140.4)">7</text>
<text x="76.6" y="140.4" transform="rotate(-90 76.6 140.4)">8</text>
<text x="79.1" y="141" transform="rotate(-90 79.1 141)">10</text>
<text x="81.7" y="141" transform="rotate(-90 81.7 141)">12</text>
<text x="171.2" y="143.6" transform="rotate(-90 171.2 143.6)">12</text>
<text x="173.7" y="143.6" transform="rotate(-90 173.7 143.6)">10</text>
<text x="176.3" y="142.9" transform="rotate(-90 176.3 142.9)">8</text>
<text x="178.8" y="142.9" transform="rotate(-90 178.8 142.9)">7</text>
<text x="181.4" y="142.9" transform="rotate(-90 181.4 142.9)">2</text>
<text x="185.2" y="142.9" transform="rotate(-90 185.2 142.9)">6</text>
<text x="189" y="142.9" transform="rotate(-90 189 142.9)">5</text>
<text x="191.5" y="142.9" transform="rotate(-90 191.5 142.9)">4</text>
<text x="237.9" y="140.4" transform="rotate(-90 237.9 140.4)">2</text>
</g>
<g font-size="1.8" fill="#939391">
<text x="226.1" y="63.7">DNP</text>
<text x="226.1" y="61.2">C31</text>
<text x="108" y="119.6">DNP</text>
<text x="108" y="115.2">C39</text>
<text x="123.2" y="115.8">C89</text>
<text x="123.2" y="120.2">DNP</text>
<text x="207.7" y="125.3">DNP</text>
<text x="207.7" y="120.9">C40</text>
<text x="206.6" y="136" transform="rotate(-90 206.6 136)">DNP</text>
<text x="226.1" y="137.4">C44</text>
<text x="258.5" y="135.5">C90</text>
<text x="226.1" y="141.8">DNP</text>
<text x="258.5" y="139.9">DNP</text>
<text x="206.6" y="144.7" transform="rotate(-90 206.6 144.7)">L10</text>
<text x="133.4" y="152">C92</text>
<text x="133.4" y="156.4">DNP</text>
</g>
<g font-size="1.8" fill="#0000c2">
<text x="70.5" y="93.1">26MHz</text>
<text x="66" y="153.3">Maybe</text>
<text x="66" y="155.3">(3V3</text>
<text x="71.6" y="155.3">is</text>
<text x="73" y="153.3">doesn't</text>
<text x="74.4" y="155.3">max</text>
<text x="79.4" y="155.3">control</text>
<text x="81.1" y="153.3">work!</text>
<text x="87.3" y="155.3">voltage)</text>
<text x="159.4" y="156.5">Maybe</text>
<text x="159.4" y="158.5">(3V3</text>
<text x="164.9" y="158.5">is</text>
<text x="166.4" y="156.5">doesn't</text>
<text x="167.7" y="158.5">max</text>
<text x="172.8" y="158.5">control</text>
<text x="174.4" y="156.5">work!</text>
<text x="180.6" y="158.5">voltage)</text>
<text x="65.4" y="188.7">Added</text>
<text x="65.4" y="190.7">SKY13373-460LF</text>
<text x="72.2" y="188.7">C46-1</text>
<text x="79.8" y="188.7">and</text>
<text x="84.5" y="188.7">C46-2</text>
<text x="92.1" y="188.7">for</text>
<text x="65.4" y="192.8">(see</text>
<text x="70.6" y="192.8">documentation)</text>
</g>
</svg>
